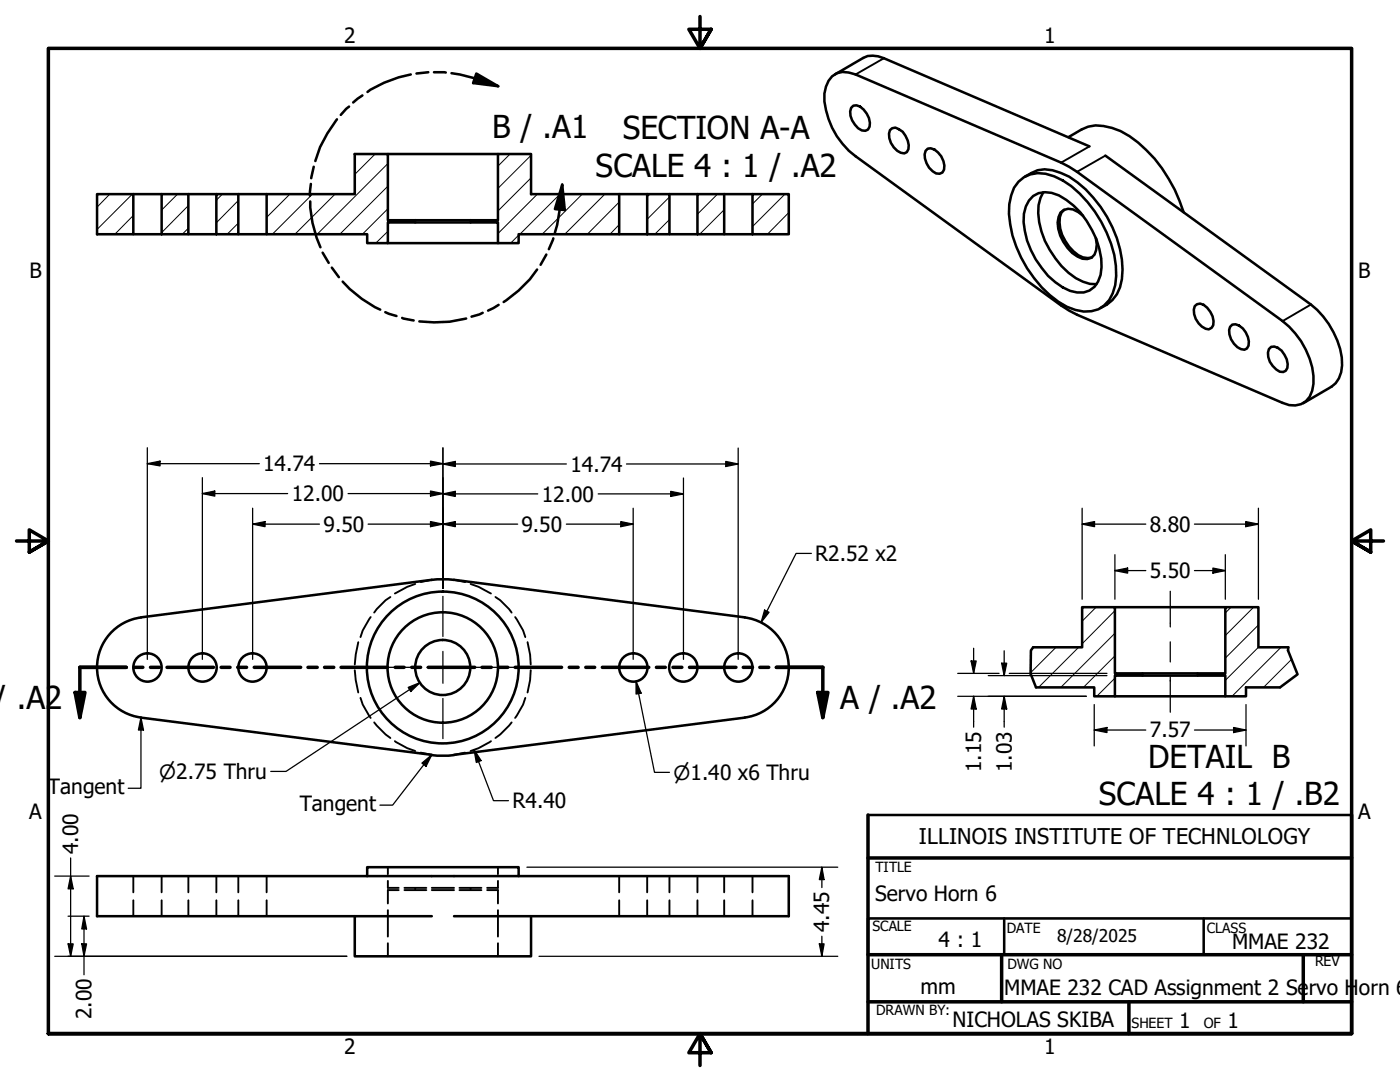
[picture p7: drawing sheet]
<svg xmlns="http://www.w3.org/2000/svg" width="279mm" height="216mm" viewBox="0 0 279 216" stroke-linecap="round" stroke-linejoin="round" font-family="sans-serif">
<!-- layer: Hatch (ANSI) -->
<g fill="none" stroke="#000" stroke-width=".2">
<path d="M21.9 38.7l-2.5 2.6M26.4 38.7l-7 7.1M35.4 38.7l-3.1 3.2M44.4 38.7l-1.2 1.2M53.3 38.7l-.1 .2M57.8 38.7l-4.6 4.7M62.4 38.7l-8 8M66.9 38.7l-8 8M74.9 30.7l-4.1 4.1M77.4 37.1l-9.6 9.6M77.4 32.6l-14.1 14.1M101.8 30.7l-2.4 2.4"/>
<path d="M106 35.5l-6.6 6.6M106 31l-6.6 6.6M107.3 38.7l-7.9 7.9M111.8 38.7l-8 8M116.2 38.7l-8 8M120.7 38.7l-8 8M129.7 38.7l-.5 .5M133.6 39.3l-4.4 4.5M143.2 38.7l-4 4M152.1 38.7l-1.9 2M156.7 38.7l-6.5 6.5M26.6 43l-3.7 3.7"/>
<path d="M37.6 45.5l-1.2 1.2M37.6 41l-5.3 5.4M47.6 44.5l-2.3 2.2M47.6 40l-4.4 4.4M77.4 46.2l-2.4 2.3M77.4 41.7l-5.1 5M79.6 43.9l-.5 .5M97.5 43.9l-.4 .5M103.5 46.9l-1.6 1.6M123.6 44.8l-1.9 1.9M123.6 40.3l-6.4 6.4M133.6 43.8l-2.9 2.9"/>
<path d="M144.5 46.4l-.4 .3M144.5 41.8l-4.9 4.9M157.4 42.4l-4.2 4.3M206.2 129.2l-.2 .3M210.8 129.2l-5.1 5M215.3 129.2l-8 8M218.8 121.2l-2.8 2.8M222.5 135.3l-3.6 3.6M222.5 130.9l-6.3 6.3M222.5 126.4l-10.8 10.8M222.5 121.9l-6.5 6.6M223.5 134.4l-.5 .4"/>
<path d="M228 134.4l-.5 .4M241.5 134.4l-.5 .4M245.7 121.2l-1.2 1.1M250.2 121.2l-5.7 5.6M251.1 129.2l-6.6 6.6M251.1 124.7l-6.6 6.6M255.7 129.2l-9.8 9.7M257.7 131.6l-5.5 5.6"/>
</g>
<!-- layer: Hidden (ANSI) -->
<g fill="none" stroke="#000" stroke-width=".38">
<path d="M77.9 119.1l-.9 .7-1.8 1.7-.5 .7M82.9 116.5l-1.6 .6-2.5 1.3M86.2 115.7l-2.3 .4M90.6 115.7l2.2 .4M93.9 116.5l1.6 .6 2.5 1.3M98.9 119.1l.9 .7 1.8 1.7 .5 .7M70.8 133.7l.2 2 .5 2.5M71.5 128.1l-.5 2.5-.2 2M71.9 139.3l.5 1.3 1.6 2.7M74 123.1l-1.6 2.7-.5 1.3M102.8 123.1l1.6 2.7 .4 1.3M104.8 139.3l-.4 1.3-1.6 2.7"/>
<path d="M105.3 128.1l.5 2.5 .1 2M105.9 133.7l-.1 2-.5 2.5M74.7 144.1l2.3 2.5 .9 .7M78.8 147.9l2.5 1.4 1.6 .6M83.9 150.2l2.3 .4M92.8 150.2l-2.2 .4M98 147.9l-2.5 1.4-1.6 .6M102.1 144.1l-2.3 2.5-.9 .7M26.6 174.8v3.3M26.6 179.6v3.2M32.3 174.8v3.3M32.3 179.6v3.2"/>
<path d="M37.6 174.8v3.3M37.6 179.6v3.2M43.2 174.8v3.3M43.2 179.6v3.2M47.6 174.8v3.3M47.6 179.6v3.2M53.2 174.8v3.3M53.2 179.6v3.2M77.4 173v1.4M77.4 175.8v1.4h2.2M79.6 177.6h-2.2v2.7M80.7 177.6h4.4"/>
<path d="M80.7 177.2h4.4M82.9 177.2v.1M82.9 177.5v.1M86.2 177.6h4.4M86.2 177.2h4.4M91.7 177.6h4.4M91.7 177.2h4.4M93.9 177.2v.1M93.9 177.5v.1M97.2 177.6h2.2v2.7M99.4 173v1.4M99.4 175.8v1.4h-2.2"/>
<path d="M123.6 174.8v3.3M123.6 179.6v3.2M129.2 174.8v3.3M129.2 179.6v3.2M133.6 174.8v3.3M133.6 179.6v3.2M139.2 174.8v3.3M139.2 179.6v3.2M144.5 174.8v3.3M144.5 179.6v3.2M150.2 174.8v3.3M150.2 179.6v3.2"/>
<path d="M77.4 181.6v5.3M77.4 188.2v2.6M99.4 181.6v5.3M99.4 188.2v2.6"/>
</g>
<!-- layer: Visible (ANSI) -->
<g fill="none" stroke="#000" stroke-width=".51">
<path d="M166.1 15.2a4.2 4.2 0 0 1 4.7-.3l41 17.5 1.6 .9 1.5 1 41.1 29.8a15.7 15.7 0 0 1 6.1 12.5 4.2 4.2 0 0 1-3.6 4.3l-1.2-.1-1.3-.4-41.1-17.6-1.5-.8-1.6-1-41-29.8a15.5 15.5 0 0 1-6.3-12.5l.3-1.4 .6-1.2zM166.6 14.9l5.7-3.3a4.7 4.7 0 0 1 4.1 0l41 17.6M19.4 38.7h7.2v8h-7.2zM26.6 38.7h5.7M32.3 38.7h5.3v8h-5.3zM37.6 38.7h5.6M43.2 38.7h4.4v8h-4.4zM47.6 38.7h5.6M53.2 38.7h17.6v-8h6.6v13.2h5.5v.5h-5.5v4.1h-4.1v-1.8h-20.1zM77.4 30.7h22M99.4 30.7h6.6v8h17.6v8h-20.1v1.8h-4.1v-4.1h-5.5v-.5h5.5zM123.6 38.7h5.6"/>
<path d="M129.2 38.7h4.4v8h-4.4zM133.6 38.7h5.6M139.2 38.7h5.3v8h-5.3zM144.5 38.7h5.7M150.2 38.7h7.2v8h-7.2zM169.9 21.5l.4-.4a2.51 2.51 0 0 1 2.7 1.6 2.78 2.78 0 0 1 .2 3.1 1.86 1.86 0 0 1-2.6-.9 3.3 3.3 0 0 1-.7-3.4zM177.6 26l.5-.4 .6-.1a4 4 0 0 1 2.6 4.3l-.3 .6-.5 .2a3.7 3.7 0 0 1-2.9-4.6zM184.7 30.1l.5-.4a2.56 2.56 0 0 1 2.6 1.5 2.88 2.88 0 0 1 .3 3.2l-.6 .3a3.4 3.4 0 0 1-2.9-3.1l-.1-.8zM203.3 36.3a6.1 6.1 0 0 1 7.1-1.1 21.1 21.1 0 0 1 10.5 11.2 18 18 0 0 1 1.7 10.5 6 6 0 0 1-4.8 5.2 9.5 9.5 0 0 1-6.6-1.9 24.2 24.2 0 0 1-9.8-17.5 9.2 9.2 0 0 1 1.9-6.4zM204.5 35.2l1.3-.7a6.2 6.2 0 0 1 5.8 0 17.9 17.9 0 0 1 8 6.8 21.5 21.5 0 0 1 4.3 14.4 6.9 6.9 0 0 1-4.3 5.8M206.2 39.1a5 5 0 0 1 5.1-.1 16.9 16.9 0 0 1 8.5 14.3 4.9 4.9 0 0 1-3.5 5.1 7.4 7.4 0 0 1-5.7-2.1 16.9 16.9 0 0 1-6.3-13.6l.4-1.5 .7-1.2zM208.2 38.4a8 8 0 0 0-.8 5.9 17.9 17.9 0 0 0 7.3 11.2l1.4 .7 1.4 .4 1.3 .1"/>
<path d="M213.2 27.4l2.6-1.6a7.2 7.2 0 0 1 6.1-.3 16.4 16.4 0 0 1 6.9 4.5 30.4 30.4 0 0 1 7.4 12.4M220.6 31.1l41 29.7a16.3 16.3 0 0 1 6.2 12.1 5.1 5.1 0 0 1-2.1 4.3l-5.6 3.3M26.6 46.7h5.7M37.6 46.7h5.6M47.6 46.7h5.6M77.4 48.5h22M82.9 44.4h11M82.9 43.9h11M123.6 46.7h5.6M133.6 46.7h5.6M144.5 46.7h5.7M212.4 41.8a3.5 3.5 0 0 0-.8 3.8 8.4 8.4 0 0 0 4.6 5.8l.9 .1 .8-.1"/>
<path d="M216.2 43.1l-1.1-.8a2.34 2.34 0 0 0-3.8 1 7.7 7.7 0 0 0 3.7 7.9 2.3 2.3 0 0 0 3.8-1.3l.1-1.1-.2-1.3M238.4 61.1l.5-.4a2.35 2.35 0 0 1 2.7 1.5 2.78 2.78 0 0 1 .2 3.2l-.6 .3a3.7 3.7 0 0 1-2.8-4.6zM245.5 65.2l.4-.4a2.56 2.56 0 0 1 2.7 1.5 2.88 2.88 0 0 1 .3 3.2l-.6 .3a3.7 3.7 0 0 1-2.8-4.6zM253.7 69.2a2.51 2.51 0 0 1 2.6 1.6 2.78 2.78 0 0 1 .3 3.2l-.5 .2a3.5 3.5 0 0 1-3-3l-.1-.8 .2-.7zM86.1 115.7l1.9-.1 2.6 .1 58 7.5a10.1 10.1 0 0 1 8.8 10 10.1 10.1 0 0 1-8.8 10l-58 7.4M86.2 115.7l-58.1 7.5a10.1 10.1 0 0 0-8.7 10 10.1 10.1 0 0 0 8.7 10l58.1 7.4M206.2 129.2h9.8v-8h6.5v13.2h5.5v.4h-5.5v4.1h-4.1v-1.7h-11.6M222.5 121.2h22M222.5 138.9h22M228 134.8h11M228 134.4h11M257.1 129.2h-6v-8h-6.6v13.2h-5.5v.4h5.5v4.1h4.2v-1.7h6.8"/>
<path d="M86.1 150.7l1.9 .1 2.6-.1M73.3 174.8v-1.8h30.2v1.8M70.8 182.8v8h35.2v-8M86.2 182.8h-66.8v-8h138v8h-66.8"/>
<circle cx="29.4" cy="133.2" r="2.83"/>
<circle cx="40.4" cy="133.2" r="2.83"/>
<circle cx="50.4" cy="133.2" r="2.83"/>
<circle cx="88.4" cy="133.2" r="15.1"/>
<circle cx="88.4" cy="133.2" r="5.5"/>
<circle cx="88.4" cy="133.2" r="11"/>
<circle cx="126.4" cy="133.2" r="2.83"/>
<circle cx="136.4" cy="133.2" r="2.83"/>
<circle cx="147.4" cy="133.2" r="2.83"/>
</g>
<!-- layer: Visible Narrow (ANSI) -->
<path d="M176.4 11.6l-5.6 3.3M217.4 29.2l-5.6 3.2M220.6 31.1l-5.7 3.2M261.6 60.8l-5.6 3.3" fill="none" stroke="#000" stroke-width=".38"/>
<!-- layer: Break Line (ANSI) -->
<path d="M206.2 129.2l-.5 .6v4.6l1.1 2.8M257.1 129.2l-.1 .6 2 4.8-3.5 2.6" fill="none" stroke="#000" stroke-width=".51"/>
<!-- layer: Section Line (ANSI) -->
<g fill="none" stroke="#000" stroke-width=".7">
<path d="M15 138.2h2l-1.1 5zM25.2 133.2h-9.3v10M26.7 133.2h1.8M30 133.2h1.8M33.3 133.2h9.3M44.1 133.2h1.8M47.4 133.2h1.8M50.7 133.2h9.3M61.5 133.2h1.8M64.8 133.2h1.8M68.1 133.2h9.2M78.9 133.2h1.7"/>
<path d="M82.2 133.2h1.7M85.5 133.2h9.2M96.2 133.2h1.8M99.5 133.2h1.8M102.8 133.2h9.3M113.6 133.2h1.8M116.9 133.2h1.8M120.2 133.2h9.3M131 133.2h1.8M134.3 133.2h1.8M137.6 133.2h9.3M148.3 133.2h1.9"/>
<path d="M151.6 133.2h1.8M154.9 133.2h9.3v10M163.2 138.2h2l-1 5z"/>
</g>
<path d="M15 138.2h2l-1.1 5zM163.2 138.2h2l-1 5z" fill="#000"/>
<!-- layer: Detail Boundary (ANSI) -->
<g fill="none" stroke="#000" stroke-width=".51">
<path d="M72.3 19l-1.8 1.4M82 14.9a22.5 22.5 0 0 0-8.7 3.5M85.5 14.4l-2.4 .3M86.6 14.4l2.4 .1M90.1 14.6l1.7 .3 2.9 .7 4.7 1.6M95.1 14.7l4.3 2.5-5-.6zM62 36.7l-.2 2.4M62.6 33.3l-.5 2.3M67.2 23.8a25.3 25.3 0 0 0-4.3 8.3M69.7 21.3l-1.7 1.6M112.2 36.8l.5 5.1-2-.2zM112.2 36.8l-.5 5-.5 3.1-.5 1.5"/>
<path d="M61.9 40.2a22.5 22.5 0 0 0 2 9.1M64.4 50.4l1.2 2.1M66.2 53.4l1.4 1.9M68.4 56.2a23.2 23.2 0 0 0 7.5 5.6M107.2 53.8a23.8 23.8 0 0 1-6.7 6.5M109 50.8l-1.1 2M110.4 47.6l-.9 2.1M76.9 62.3l2.2 .8M80.3 63.4l2.2 .5M93 63.6a23.5 23.5 0 0 1-9.3 .5M96.3 62.4l-2.2 .8M99.5 60.8l-2.1 1.2"/>
</g>
<path d="M95.1 14.7l4.3 2.5-5-.6zM112.2 36.8l.5 5.1-2-.2z" fill="#000"/>
<!-- layer: Border (ANSI) -->
<path d="M139.7 3.3v6.4l-2.2-3.9h4.4l-2.2 3.9 2.2-3.9M3.3 107.9h6.4l-3.9-2.2v4.5l3.9-2.3-3.9 2.3M276.1 107.9h-6.4l3.9-2.2v4.5l-3.9-2.3 3.9 2.3M173.2 171.2h96.5M173.2 162.6v43.6M269.7 162.6v43.6h-260h260v-196.5h-260v196.5M173.2 190.5h96.5M173.2 199.9h96.5M199.9 190.5v9.4M225.3 199.9v6.3M260.1 190.5v9.4M141.9 210.1l-2.2-3.9 2.2 3.9h-4.4l2.2-3.9v6.4" fill="none" stroke="#000" stroke-width=".7"/>
<!-- layer: Title (ANSI) -->
<path d="M173.2 162.6h96.5M173.2 183.3h96.5v7.2h-96.5zM200.4 183.3v7.2M240.2 183.3v7.2M173.2 206.2h96.5" fill="none" stroke="#000" stroke-width=".51"/>
<!-- layer: Centerline (ANSI) -->
<path d="M233.6 118v7.1M233.6 128.1v4M233.6 135.1v7" fill="none" stroke="#000" stroke-width=".25"/>
<!-- layer: Dimension (ANSI) -->
<g fill="none" stroke="#000" stroke-width=".25">
<path d="M29.4 92.5l2.5-.5v1zM29.4 92.5h22.4M29.4 89.3v42.3M40.4 98.5l2.5-.5v1zM40.4 98.5h17M40.4 95.3v36.3M63.8 92.5h24.6M69.5 98.5h18.9M85.9 98l2.5 .5-2.5 .5zM85.9 92l2.5 .5-2.5 .5zM88.4 98.6l2.5-.6v1.1zM88.4 92.6l2.5-.5v1z"/>
<path d="M88.4 89.3v28.1M88.4 98.6h18.9M88.4 92.6h24.6M119.4 98.6h17M125 92.6h22.3M133.9 98l2.5 .6-2.5 .5zM136.4 95.4v36.2M144.8 92.1l2.5 .5-2.5 .5zM147.3 89.4v42.2M50.4 104.6l2.5-.5v1zM50.4 104.6h13.4M50.4 101.4v30.2"/>
<path d="M73.5 104.6h29.8M85.9 104.1l2.5 .5-2.5 .5zM88.4 104.6l2.5-.5v1zM113 104.6h13.4M123.9 104.1l2.5 .5-2.5 .5zM126.4 101.4v30.2M161.9 110.4h-3l-7 13.8M216 104.6l2.4-.5v1zM216 104.6h12.7M216 101.4v18.2M222.5 113.9l2.5-.6v1.1zM222.5 113.9h6.2"/>
<path d="M222.5 110.7v8.9M238.4 104.6h12.7M238.4 113.9h6.1M242.1 113.3l2.4 .6-2.4 .5zM244.5 110.7v8.9M248.6 104.1l2.5 .5-2.5 .5zM251.1 101.4v18.2M81.5 137.2l2.3-1-1.8 1.8zM83.8 136.2l-26.7 17.7h-3.1M126.9 136l1.1 2.3-1.1 .2zM126.9 136l3.7 18.1h3M152.6 121.7l.9 .5-1.6 2z"/>
<path d="M191.1 138.9h25.7M191.1 134.4h8.3M193.8 131.9h1l-.5 2.5zM194.3 138.9l.5 2.6h-1zM194.3 129.3v5.1M194.3 138.9v6.2M197.2 134.8h23.7M199.9 132.3h1l-.5 2.5zM200.4 138.9l.5 2.6h-1zM200.4 129.9v4.9M200.4 138.9v6.2M201.4 134.4h19.5"/>
<path d="M94.6 149.6l1.4 2.2-.9 .3zM94.6 149.6l3.9 10.2h3M218.4 145.7l2.5-.5v1zM218.4 145.7h10.3M218.4 140.6v8.2M238.4 145.7h10.3M246.2 145.2l2.5 .5-2.5 .5zM248.7 140.6v8.2M10.9 174.8h6.9M14.1 174.8l.5 2.6h-1zM14.1 171.2v19.6M105.2 173h62"/>
<path d="M164 173l.5 2.5h-1zM164 173v4.1M10.9 190.8h58.3M13.6 188.3h1l-.5 2.5zM13.6 182.8h4.2M16.3 188.3h1l-.5 2.5zM16.8 182.8l.5 2.6h-1zM16.8 182.8v11.7M107.6 190.8h59.6M163.5 188.3h1l-.5 2.5zM164 186.8v4"/>
</g>
<g fill="#000">
<path d="M29.4 92.5l2.5-.5v1zM40.4 98.5l2.5-.5v1zM85.9 98l2.5 .5-2.5 .5zM85.9 92l2.5 .5-2.5 .5zM88.4 98.6l2.5-.6v1.1zM88.4 92.6l2.5-.5v1zM133.9 98l2.5 .6-2.5 .5zM144.8 92.1l2.5 .5-2.5 .5zM50.4 104.6l2.5-.5v1zM85.9 104.1l2.5 .5-2.5 .5zM88.4 104.6l2.5-.5v1zM123.9 104.1l2.5 .5-2.5 .5z"/>
<path d="M216 104.6l2.4-.5v1zM222.5 113.9l2.5-.6v1.1zM242.1 113.3l2.4 .6-2.4 .5zM248.6 104.1l2.5 .5-2.5 .5zM81.5 137.2l2.3-1-1.8 1.8zM126.9 136l1.1 2.3-1.1 .2zM152.6 121.7l.9 .5-1.6 2zM193.8 131.9h1l-.5 2.5zM199.9 132.3h1l-.5 2.5zM94.6 149.6l1.4 2.2-.9 .3zM194.3 138.9l.5 2.6h-1zM200.4 138.9l.5 2.6h-1z"/>
<path d="M218.4 145.7l2.5-.5v1zM246.2 145.2l2.5 .5-2.5 .5zM14.1 174.8l.5 2.6h-1zM164 173l.5 2.5h-1zM13.6 188.3h1l-.5 2.5zM16.3 188.3h1l-.5 2.5zM16.8 182.8l.5 2.6h-1zM163.5 188.3h1l-.5 2.5z"/>
</g>
<!-- layer: Center Mark (ANSI) -->
<path d="M88.4 119v8M74.2 133.2h8M85.2 133.2h6.4M88.4 130v6.3M88.4 139.4v8M94.6 133.2h8" fill="none" stroke="#000" stroke-width=".25"/>
<!-- layer: Symbol (ANSI) -->
<path d="M28.1 143.2l.5 2.5h-1zM28.1 143.2v14.1h-2.5M84.2 152.3l2-1.7-1.2 2.3zM86.2 150.6l-7.8 10.1h-2.6" fill="none" stroke="#000" stroke-width=".25"/>
<path d="M28.1 143.2l.5 2.5h-1zM84.2 152.3l2-1.7-1.2 2.3z" fill="#000"/>
<g font-size="6.3">
<text x="98.2" y="27.6">B / .A1</text>
<text x="124.3" y="27.7">SECTION A-A</text>
<text x="118.9" y="35.3">SCALE 4 : 1 / .A2</text>
<text x="3.4" y="141.5">.A2</text>
<text x="167.7" y="141.5">A / .A2</text>
<text x="229.2" y="153.2">DETAIL B</text>
<text x="219.3" y="160.7">SCALE 4 : 1 / .B2</text>
</g>
<text font-size="4.3" x="183.4" y="168.5">ILLINOIS INSTITUTE OF TECHNLOLOGY</text>
<g font-size="4.2">
<text x="68.7" y="8.6">2</text>
<text x="208.4" y="8.6">1</text>
<text x="5.9" y="55.5">B</text>
<text x="271.1" y="55.5">B</text>
<text x="52.5" y="94">14.74</text>
<text x="113.9" y="94.1">14.74</text>
<text x="58.2" y="100">12.00</text>
<text x="108.1" y="100.1">12.00</text>
<text x="64.6" y="106.1">9.50</text>
<text x="104.1" y="106.1">9.50</text>
<text x="229.5" y="106.1">8.80</text>
<text x="162.7" y="112">R2.52 x2</text>
<text x="229.5" y="115.4">5.50</text>
<text x="229.5" y="147.1">7.57</text>
<text x="195.8" y="154.1" transform="rotate(-90 195.8 154.1)">1.15</text>
<text x="201.9" y="154.1" transform="rotate(-90 201.9 154.1)">1.03</text>
<text x="9.5" y="158.4">Tangent</text>
<text x="59.8" y="161.8">Tangent</text>
<text x="102.3" y="161.3">R4.40</text>
<text x="5.8" y="163.4">A</text>
<text x="271" y="163.4">A</text>
<text x="15.6" y="170.4" transform="rotate(-90 15.6 170.4)">4.00</text>
<text x="174.6" y="179.7">Servo Horn 6</text>
<text x="165.5" y="186" transform="rotate(-90 165.5 186)">4.45</text>
<text x="187.3" y="189">4 : 1</text>
<text x="245.9" y="189.4">MMAE 232</text>
<text x="18.3" y="203.4" transform="rotate(-90 18.3 203.4)">2.00</text>
<text x="183.7" y="198.3">mm</text>
<text x="200.4" y="198.5">MMAE 232 CAD Assignment 2 Se</text>
<text x="261.2" y="198.5">rvo Horn 6</text>
<text x="190.1" y="204.9">NICHOLAS SKIBA</text>
<text x="235.3" y="205.1">1</text>
<text x="245" y="205.1">1</text>
<text x="68.7" y="210.3">2</text>
<text x="208.4" y="210.3">1</text>
</g>
<g font-size="3.9">
<text x="31.7" y="155.4">⌀2.75 Thru</text>
<text x="134.4" y="155.6">⌀1.40 x6 Thru</text>
</g>
<text font-size="3.5" x="210.9" y="188">8/28/2025</text>
<g font-size="2.8">
<text x="174.8" y="173.9">TITLE</text>
<text x="174.1" y="185.9">SCALE</text>
<text x="200.9" y="186.1">DATE</text>
<text x="240.9" y="186.1">CLASS</text>
<text x="173.9" y="193.3">UNITS</text>
<text x="201" y="193.3">DWG NO</text>
<text x="262.4" y="192.7">REV</text>
<text x="174.9" y="202.5">DRAWN BY:</text>
<text x="225.8" y="205.1">SHEET</text>
<text x="240.2" y="205.1">OF</text>
</g>
</svg>
